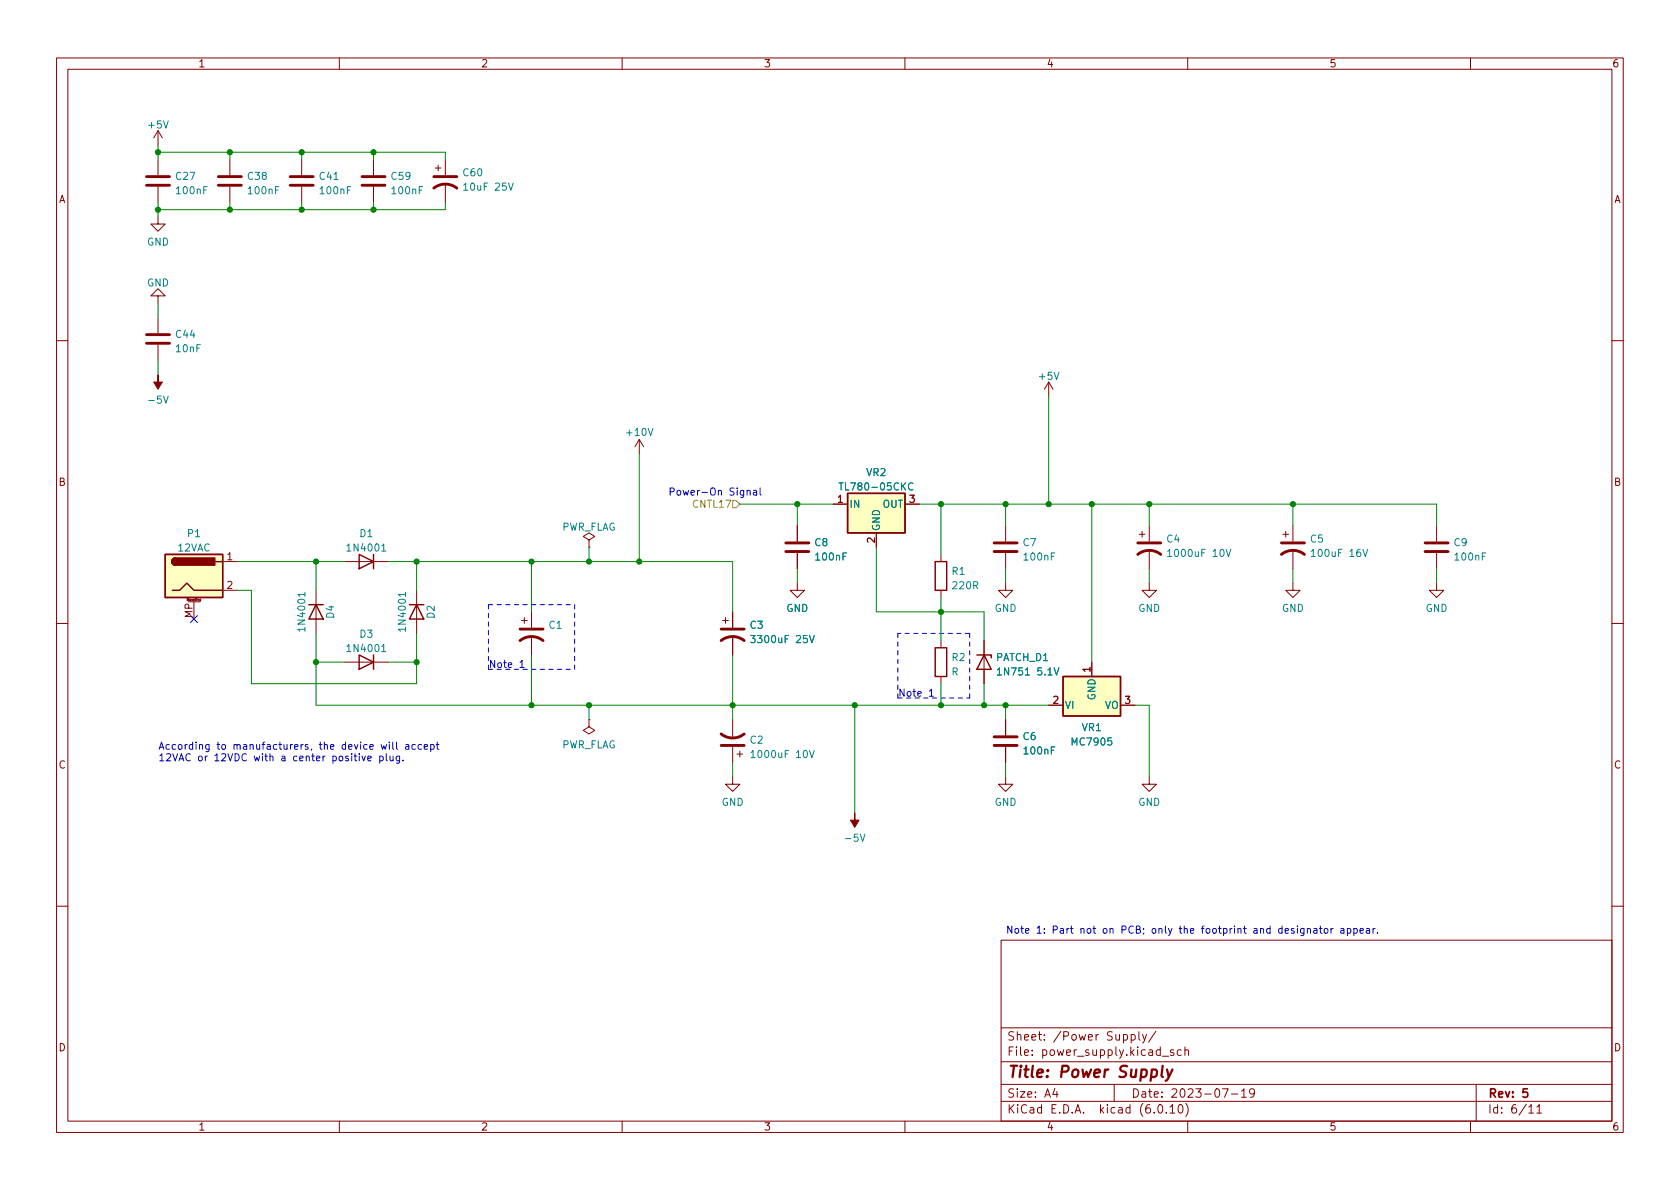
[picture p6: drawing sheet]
<svg xmlns="http://www.w3.org/2000/svg" width="297mm" height="210mm" viewBox="0 0 297 210" stroke-linecap="round" stroke-linejoin="round" font-family="sans-serif">
<g fill="none" stroke="#840000" stroke-width=".18">
<path d="M10 10.2h277v190.1h-277zM12 12.2h273v186.1h-273zM60 10.2v2M110 10.2v2M160 10.2v2M210 10.2v2M260 10.2v2M27.9 38.3v1.3h1.3l-1.3 1.3-1.2-1.3h1.2M27.9 23.1v2.5M27.9 28.2v2.8M27.9 33v2.8M27.9 23.1l-.7 1.3"/>
<path d="M27.9 23.1l.8 1.3M40.6 28.2v2.8M40.6 33v2.8M53.3 28.2v2.8M53.3 33v2.8M66 28.2v2.8M66 33v2.8M77 29.7h1M77.5 29.2v1M78.7 28.2v2.8M78.7 32.5v3.3M27.9 52.3h1.3l-1.3-1.3-1.2 1.3h1.2v1.3"/>
<path d="M27.9 56.1v2.8M10 60.2h2M27.9 61v2.7M113 77.7l-.7 1.3M113 77.7v2.6M113 77.7l.8 1.3M185.4 67.6l-.7 1.2M185.4 67.6v2.5M185.4 67.6l.8 1.2M285 60.2h2M39.4 99.3h2.5M61 99.3h7.6"/>
<path d="M104.1 95.5l1.1-.6-1.1-.7-1 .7 1 .6v1.3M104.1 96.8h.1M141 93v2.8M141 97.8v2.8M147.3 89.1h2.6M154.9 94.2v2.6M160 89.1h2.6M166.4 98v1.3M177.8 93v2.8M177.8 97.8v2.8M201.4 94.5h1M201.9 94v1"/>
<path d="M203.2 93v2.8M203.2 97.3v3.3M226.8 94.5h1M227.3 94v1M228.6 93v2.8M228.6 97.3v3.3M254 93v2.8M254 97.8v2.8M10 110.2h2M33.3 106.4h2M34.3 106.4v3.1M35.5 106v.3h-.2"/>
<path d="M35.5 106h-.2v.2h.2M39.4 104.4h2.5M55.9 104.4v7.6M61 117.1h7.6M73.7 104.4v7.6M92.2 109.7h1M92.7 109.2v1M94 108.2v2.8M94 112.5v3.3M127.8 109.7h1M128.3 109.2v1M129.5 108.2v2.8"/>
<path d="M129.5 112.5v3.3M141 103.1v1.3h1.2l-1.2 1.3-1.3-1.3h1.3M166.4 104.4v1.3M166.4 113.3v1.2M166.4 119.6v1.3M174 113.3v7.6M177.8 103.1v1.3h1.3l-1.3 1.3-1.3-1.3h1.3M193 117.1v2.5M203.2 103.1v1.3h1.3l-1.3 1.3-1.3-1.3h1.3M228.6 103.1v1.3h1.3l-1.3 1.3-1.3-1.3h1.3M254 103.1v1.3h1.3l-1.3 1.3-1.3-1.3h1.3M285 110.2h2"/>
<path d="M104.1 127.2v1.3l1.1 .7-1.1 .6-1-.6 1-.7M104.1 127.2h.1M129.5 137.4v1.3h1.3l-1.3 1.2-1.2-1.2h1.2M129.5 127.2v3.4M129.5 132.1v2.8M130.3 133.3h1M130.8 132.8v1.1M177.8 137.4v1.3h1.3l-1.3 1.2-1.3-1.2h1.3M177.8 127.2v2.8M177.8 132.1v2.8M185.4 124.7h2.6M198.1 124.7h2.6"/>
<path d="M203.2 137.4v1.3h1.3l-1.3 1.2-1.3-1.2h1.3M10 160.2h2M177 166.3h108v32h-108zM285 160.2h2M60 198.3v2M110 198.3v2M160 198.3v2M177 194.8h108M177 191.8h108M177 187.8h108M177 181.8h108M186.5 192.5l-.4 1h1"/>
<path d="M186.9 193v1M197 191.8v3M200 183l.4-.1 .3 .3v.4l-.1 .3h-.6M200 182.9v1.5M201.4 182.4v1.3l.2 .2M202 182.9l.4 1M202.7 182.9l-.5 1.4-.2 .1M204.4 182.4l-1.3 1.9M204.9 195.4l.2-.1a.81 .81 0 0 1 .6 .7 .81 .81 0 0 1-.3 .8h-.2a.81 .81 0 0 1-.6-.6 .81 .81 0 0 1 .3-.8zM205.5 186.8h1.1M206.2 196.7v.1M206.9 195.8l.4-.5v1.5"/>
<path d="M206.9 196.8h.8M207.5 185.7l-.4-.1-.2 .2 .1 .3 .5 .1v.4h-.6M208.5 195.4l.1-.1a.81 .81 0 0 1 .6 .7 .81 .81 0 0 1-.3 .8h-.1a.81 .81 0 0 1-.6-.6 .81 .81 0 0 1 .3-.8zM208.9 185.7l-.5-.1-.3 .3v.4l.2 .3h.6M209.5 185.8l.2-.2 .4 .1v.9M209.5 185.1v1.5M209.6 195.1a1.72 1.72 0 0 1 0 2.3M210 198.3v2M216.1 192.5h1l-.6 1.5M217.7 193.5h1.2M219.5 193l.4-.5v1.5M219.5 194h.9"/>
<path d="M221.8 193.2l-.3 .3-.4-.1-.2-.2 .2-.6 .4-.1 .2 .2a.99 .99 0 0 1-.3 1.3h-.3M260 198.3v2M261 191.8v6.5M270.3 195.8l.4-.5v1.5M270.3 196.8h.9M271.7 195.8l.5-.5v1.5M271.7 196.8h.9"/>
</g>
<path d="M270.1 192.5h-.8v.7l.2-.1 .5 .1 .1 .2v.5l-.3 .1-.5-.1" fill="none" stroke="#840000" stroke-width=".3"/>
<path d="M205.6 188.5l-.2 1.7 .2 .3M206.3 189.1l.4 1.4M207.3 189.1l-.9 1.8-.3 .2" fill="none" stroke="#840000" stroke-width=".4"/>
<g fill="none" stroke="#840000" stroke-width=".51">
<path d="M25.9 32.8h4.1M25.9 31.2h4.1M38.6 32.8h4.1M38.6 31.2h4.1M51.3 32.8h4.1M51.3 31.2h4.1M64 32.8h4.1M64 31.2h4.1M76.7 33.3a3.3 3.3 0 0 1 4.1 0M76.7 31.2h4.1M25.9 59.2h4.1M25.9 60.7h4.1"/>
<path d="M138.9 97.5h4.1M138.9 96h4.1M175.8 97.5h4M175.8 96h4M201.2 98a3.3 3.3 0 0 1 4 0M201.2 96h4M226.6 98a3.3 3.3 0 0 1 4 0M226.6 96h4M252 97.5h4M252 96h4M91.9 113.3a3.3 3.3 0 0 1 4.1 0M91.9 111.2h4.1"/>
<path d="M127.5 113.3a3.3 3.3 0 0 1 4.1 0M127.5 111.2h4.1M127.5 129.8a3.3 3.3 0 0 0 4.1 0M127.5 131.8h4.1M175.8 131.8h4M175.8 130.3h4"/>
</g>
<g fill="none" stroke="#008484" stroke-width=".18">
<path d="M82 32.7l.3-.3v1.2M82 33.6h.7M89.9 32.4l.4 1.2 .5-1.2M67.5 97.4h.7M148.3 85.4h.8M161.4 85.5a.6 .6 0 0 0-.8 .4 .6 .6 0 0 0 .6 .8l.2-.2M206.4 97.5l.4-.4v1.3M206.4 98.4h.8M216.8 97.1l.4 1.3 .4-1.3M231.8 97.5l.4-.4v1.3M231.8 98.4h.8M241 97.1l.4 1.3 .4-1.3"/>
<path d="M53.9 104.8v.7M67.5 115.2h.7M71.7 104.8v.7M132.7 112.4h.8l-.4 .5 .3 .1v.5l-.1 .1-.6-.1M143.1 112.4l.4 1.2 .5-1.2M176.3 118.5l.4-.4v1.3M176.3 119.4h.8M186.4 118.1l.4 1.3 .4-1.3M132.8 133.1l.3-.4v1.3M132.8 134h.7M143.1 132.7l.4 1.3 .5-1.3"/>
</g>
<g fill="none" stroke="#840000" stroke-width=".25">
<path d="M29.2 98h10.2v7.7h-10.2zM31 98.7a.64 .64 0 0 0-.6 .6 .64 .64 0 0 0 .6 .6M38.1 99.3h1.3M63.5 98l2.5 1.3-2.5 1.3zM66 98v2.6M149.9 87.2h10.1v7h-10.1zM165.4 99.3h2v5.1h-2zM30.5 104.4h1.2l1.3-1.3 1.3 1.3h5.1M54.6 106.9h2.5M55.9 106.9l1.2 2.6h-2.5zM63.5 115.8l2.5 1.3-2.5 1.3zM66 115.8v2.6"/>
<path d="M72.4 106.9h2.5M73.7 106.9l1.2 2.6h-2.5zM165.4 114.5h2v5.1h-2zM172.7 115.8h2.6v.5M174 115.8l1.3 2.6h-2.6zM188 119.6h10.1v7h-10.1z"/>
</g>
<g fill="#ffffc2" stroke="#ffffc2" stroke-width=".18">
<path d="M29.2 98h10.2v7.7h-10.2z"/>
<path d="M149.9 87.2h10.1v7h-10.1z"/>
<path d="M188 119.6h10.1v7h-10.1z"/>
</g>
<g fill="#840000" stroke="#840000" stroke-width=".25">
<path d="M30.5 98.9l.5-.2v1.2a.64 .64 0 0 1-.6-.3 .64 .64 0 0 1 .1-.7z"/>
<path d="M31 98.7h7v1.2h-7z"/>
</g>
<g fill="#840000" stroke="#840000" stroke-width=".18">
<path d="M27.9 66.3v1.3h.8l-.8 1.2-.7-1.2h.7z"/>
<path d="M151.1 143.8v1.2h.8l-.8 1.3-.7-1.3h.7z"/>
</g>
<path d="M129.5 88.5h.7l.6 .6-.6 .7h-.7z" fill="none" stroke="#848400" stroke-width=".18"/>
<g fill="none" stroke="#0000c2" stroke-width=".18">
<path d="M132.1 86.8l.2-.1 .3 .1v.8M132.1 86.7v.9M133.2 86.8h.5l.1 .8M133.8 87l-.4 .1-.2 .2 .2 .3 .4-.1M134.4 86.3v1.1l.2 .2M91.9 117.1l.4-.3v1.2M91.9 118h.8M64 133.7l.3 .8 .3-.8M65 134.1l.6-.1v-.2l-.4-.1-.2 .2 .1 .6h.5M67.1 133.8l.4-.1 .2 .2-.1 .6h-.5M67.1 133.7v1.3M67.4 131.7l.2 .8 .3-.6 .2 .6 .3-.8"/>
<path d="M68.3 133.3v1.1l.2 .1M68.8 131.2v.2M68.8 131.7v.8M69 133.7v.8h.3l.2-.1M69.4 131.2v1.1l.2 .2M69.5 133.7v.8M70.1 131.2v1.1l.2 .2M70.7 133.7v1l-.3 .3-.3-.1M70.7 133.8l-.4-.1-.3 .2 .2 .6h.5M71.3 134.4v.1M71.7 131.7h.5l.1 .8M72.3 132h-.4l-.2 .2 .2 .3 .4-.1"/>
<path d="M73.4 131.7h-.3l-.3 .2 .2 .5h.4M74.5 131.7h-.3l-.3 .2 .1 .5h.5M75 132.1l.6-.1v-.3h-.4l-.2 .1 .1 .6h.5M76.2 131.7h.3l.3 .2-.2 .5h-.4M76.2 131.7v1.2M77.1 131.7h.5M77.3 131.2v1.1l.3 .2M164.3 122.2l.4-.4v1.3M164.3 123.1h.8M230.6 164.2v1l-.3 .3-.3-.1M230.6 164.2h-.4l-.3 .2 .2 .6h.5M231.2 164.3l.1-.1h.3l.1 .8"/>
<path d="M231.2 164.2v.8M232.3 164.2h.5v.8M232.8 164.5h-.4l-.2 .2 .2 .3h.4M233.3 164.2h.5M233.5 163.8v1l.3 .2M234.2 164.2h.3l.3 .2v.4l-.3 .2h-.3l-.1-.2zM235.3 164.2v.8M235.7 164.2l-.4 .2M237.1 164.2h.5v.8M237.6 164.5h-.4l-.2 .2 .2 .3h.4M238.2 164.2h.4l.2 .2-.1 .6h-.5M238.2 164.2v1.3"/>
<path d="M239.4 164.2h.3l.3 .2-.1 .6h-.5M239.4 164.2v1.3M240.5 164.6l.6-.1-.1-.3h-.3l-.2 .2v.6h.5M241.6 164.2h.5l.1 .8M242.2 164.5h-.5l-.1 .2 .1 .3h.5M242.8 164.2v.8M243.1 164.2l-.3 .2M243.6 164.9v.1"/>
</g>
<path d="M86.4 106.9h15.2M86.4 118.4v-11.5M86.4 118.4h15.2M101.6 106.9v11.5M158.7 112v11.4M171.4 112h-12.7M158.7 123.4h12.7M171.4 123.4v-11.4" fill="none" stroke="#0000c2" stroke-width=".18" stroke-dasharray=".8 .8"/>
<g fill="none" stroke="#008400" stroke-width=".18">
<path d="M27.9 26.9h50.8v1.3M27.9 25.6v2.6M27.9 35.8v2.5M40.6 26.9v1.3M40.6 35.8v1.3M53.3 26.9v1.3M53.3 35.8v1.3M66 26.9v1.3M66 35.8v1.3M78.7 35.8v1.3h-50.8M27.9 53.6v2.5M27.9 63.7v2.6"/>
<path d="M185.4 70.1v19M41.9 99.3h19.1M55.9 99.3v5.1M68.6 99.3h60.9v8.9M73.7 99.3v5.1M94 99.3v8.9M104.1 96.8v2.5M113 80.3v19M130.8 89.1h16.5M141 89.1v3.9M154.9 96.8v11.4h19.1v5.1M162.6 89.1h91.4v3.9"/>
<path d="M166.4 89.1v8.9M177.8 89.1v3.9M193 89.1v28M203.2 89.1v3.9M228.6 89.1v3.9M41.9 104.4h2.5v16.5h29.3v-8.9M55.9 117.1h5.1M55.9 112v12.7h129.5M68.6 117.1h5.1M94 115.8v8.9M129.5 115.8v11.4M141 100.6v2.5"/>
<path d="M166.4 105.7v7.6M177.8 100.6v2.5M203.2 100.6v2.5M228.6 100.6v2.5M254 100.6v2.5M104.1 124.7v2.5M129.5 134.9v2.5M151.1 124.7v19.1M166.4 120.9v3.8M174 120.9v3.8M177.8 124.7v2.5M177.8 134.9v2.5"/>
<path d="M200.7 124.7h2.5v12.7"/>
</g>
<path d="M33.7 108.9l1.2 1.2M34.9 108.9l-1.2 1.2" fill="none" stroke="#000084" stroke-width=".18"/>
<g fill="#008400" stroke="#008400" stroke-width=".18">
<circle cx="129.5" cy="124.7" r=".46"/>
<circle cx="113" cy="99.3" r=".46"/>
<circle cx="104.1" cy="99.3" r=".46"/>
<circle cx="104.1" cy="124.7" r=".46"/>
<circle cx="94" cy="124.7" r=".46"/>
<circle cx="94" cy="99.3" r=".46"/>
<circle cx="73.7" cy="99.3" r=".46"/>
<circle cx="55.9" cy="117.1" r=".46"/>
<circle cx="55.9" cy="99.3" r=".46"/>
<circle cx="73.7" cy="117.1" r=".46"/>
<circle cx="185.4" cy="89.1" r=".46"/>
<circle cx="166.4" cy="89.1" r=".46"/>
<circle cx="177.8" cy="89.1" r=".46"/>
<circle cx="193" cy="89.1" r=".46"/>
<circle cx="228.6" cy="89.1" r=".46"/>
<circle cx="203.2" cy="89.1" r=".46"/>
<circle cx="166.4" cy="108.2" r=".46"/>
<circle cx="53.3" cy="37.1" r=".46"/>
<circle cx="40.6" cy="37.1" r=".46"/>
<circle cx="27.9" cy="37.1" r=".46"/>
<circle cx="66" cy="26.9" r=".46"/>
<circle cx="66" cy="37.1" r=".46"/>
<circle cx="27.9" cy="26.9" r=".46"/>
<circle cx="40.6" cy="26.9" r=".46"/>
<circle cx="53.3" cy="26.9" r=".46"/>
<circle cx="141" cy="89.1" r=".46"/>
<circle cx="151.1" cy="124.7" r=".46"/>
<circle cx="174" cy="124.7" r=".46"/>
<circle cx="177.8" cy="124.7" r=".46"/>
<circle cx="166.4" cy="124.7" r=".46"/>
</g>
<text font-size="2.8" fill="#840000" x="178" y="190.6">Title: Power Supply</text>
<g font-size="2.1" fill="#840000">
<text x="178" y="184">Sheet: /Power Supply/</text>
<text x="178" y="186.7">File: power_supply.kicad_sch</text>
<text x="178" y="196.9">KiCad E.D.A. kicad (6.0.10)</text>
<text x="178" y="194.1">Size: A4</text>
<text x="200" y="194.1">Date: 2023-07-19</text>
<text x="263" y="194.1">Rev: 5</text>
<text x="263" y="196.9">Id: 6/11</text>
</g>
<g font-size="1.8" fill="#840000">
<text x="35" y="11.9">1</text>
<text x="85" y="11.9">2</text>
<text x="135" y="11.9">3</text>
<text x="185" y="11.9">4</text>
<text x="235" y="11.9">5</text>
<text x="285" y="11.9">6</text>
<text x="10.3" y="35.9">A</text>
<text x="285.3" y="35.9">A</text>
<text x="10.3" y="85.9">B</text>
<text x="148.1" y="88.9">1</text>
<text x="160.8" y="88.9">3</text>
<text x="285.3" y="85.9">B</text>
<text x="154.7" y="96" transform="rotate(-90 154.7 96)">2</text>
<text x="40.1" y="99.1">1</text>
<text x="40.1" y="104.1">2</text>
<text x="34" y="109.3" transform="rotate(-90 34 109.3)">MP</text>
<text x="192.8" y="118.9" transform="rotate(-90 192.8 118.9)">1</text>
<text x="186.2" y="124.5">2</text>
<text x="198.9" y="124.5">3</text>
<text x="10.3" y="135.9">C</text>
<text x="285.3" y="135.9">C</text>
<text x="10.3" y="185.9">D</text>
<text x="285.3" y="185.9">D</text>
<text x="35" y="199.9">1</text>
<text x="85" y="199.9">2</text>
<text x="135" y="199.9">3</text>
<text x="185" y="199.9">4</text>
<text x="235" y="199.9">5</text>
<text x="285" y="199.9">6</text>
</g>
<g font-size="1.8" fill="#008484">
<text x="26.3" y="22.7">+5V</text>
<text x="31.2" y="31.8">C27</text>
<text x="31.3" y="34.3">100nF</text>
<text x="43.9" y="31.8">C38</text>
<text x="44" y="34.3">100nF</text>
<text x="56.6" y="31.8">C41</text>
<text x="56.7" y="34.3">100nF</text>
<text x="69.3" y="31.8">C59</text>
<text x="69.4" y="34.3">100nF</text>
<text x="82" y="31.2">C60</text>
<text x="82.4" y="33.7">10uF 25V</text>
<text x="26" y="43.4">GND</text>
<text x="26" y="50.6">GND</text>
<text x="31.2" y="59.7">C44</text>
<text x="31.2" y="62.3">10nF</text>
<text x="26.6" y="71.4">-5V</text>
<text x="183.8" y="67.2">+5V</text>
<text x="110.9" y="77.1">+10V</text>
<text x="149.2" y="86.7">TL780-05CKC</text>
<text x="150.1" y="89.8">IN</text>
<text x="153.2" y="84.2">VR2</text>
<text x="156" y="89.8">OUT</text>
<text x="33.2" y="95">P1</text>
<text x="63.6" y="95">D1</text>
<text x="99.2" y="93.8">PWR_FLAG</text>
<text x="155.6" y="94" transform="rotate(-90 155.6 94)">GND</text>
<text x="206.3" y="95.9">C4</text>
<text x="231.7" y="95.9">C5</text>
<text x="31.4" y="97.5">12VAC</text>
<text x="61.7" y="97.5">1N4001</text>
<text x="144.1" y="96.6">C8</text>
<text x="144.3" y="99.1">100nF</text>
<text x="168.3" y="101.6">R1</text>
<text x="180.9" y="96.6">C7</text>
<text x="181.2" y="99.1">100nF</text>
<text x="207.1" y="98.5">1000uF 10V</text>
<text x="232.4" y="98.5">100uF 16V</text>
<text x="257.1" y="96.6">C9</text>
<text x="257.4" y="99.1">100nF</text>
<text x="168.6" y="104.2">220R</text>
<text x="54" y="111.3" transform="rotate(-90 54 111.3)">1N4001</text>
<text x="59.1" y="109.3" transform="rotate(-90 59.1 109.3)">D4</text>
<text x="63.6" y="112.8">D3</text>
<text x="71.8" y="111.3" transform="rotate(-90 71.8 111.3)">1N4001</text>
<text x="76.8" y="109.3" transform="rotate(-90 76.8 109.3)">D2</text>
<text x="97.1" y="111.2">C1</text>
<text x="132.6" y="111.2">C3</text>
<text x="133.4" y="113.7">3300uF 25V</text>
<text x="139" y="108.2">GND</text>
<text x="175.8" y="108.2">GND</text>
<text x="201.2" y="108.2">GND</text>
<text x="226.6" y="108.2">GND</text>
<text x="252" y="108.2">GND</text>
<text x="61.7" y="115.3">1N4001</text>
<text x="168.2" y="119.4">R</text>
<text x="168.3" y="116.9">R2</text>
<text x="176.1" y="116.9">PATCH_D1</text>
<text x="177.1" y="119.4">1N751 5.1V</text>
<text x="188.2" y="125.3">VI</text>
<text x="193.7" y="123.8" transform="rotate(-90 193.7 123.8)">GND</text>
<text x="195.3" y="125.3">VO</text>
<text x="132.6" y="131.5">C2</text>
<text x="180.9" y="130.9">C6</text>
<text x="189.7" y="131.8">MC7905</text>
<text x="191.3" y="129.3">VR1</text>
<text x="99.2" y="132.3">PWR_FLAG</text>
<text x="133.4" y="134">1000uF 10V</text>
<text x="181.2" y="133.4">100nF</text>
<text x="127.6" y="142.5">GND</text>
<text x="175.8" y="142.5">GND</text>
<text x="201.2" y="142.5">GND</text>
<text x="149.8" y="148.8">-5V</text>
</g>
<g font-size="1.8" fill="#0000c2">
<text x="118.1" y="87.6">Power-On Signal</text>
<text x="86.4" y="118.1">Note 1</text>
<text x="158.7" y="123.2">Note 1</text>
<text x="27.9" y="132.6">According to manufacturers, the device will accept</text>
<text x="27.9" y="134.6">12VAC or 12VDC with a center positive plug.</text>
<text x="177.8" y="165.1">Note 1: Part not on PCB; only the footprint and designator appear.</text>
</g>
<text font-size="1.8" fill="#848400" x="122.8" y="89.8">CNTL17</text>
<text font-size=".5" fill="#840000" x="33.1" y="106.2">Mounting</text>
</svg>
